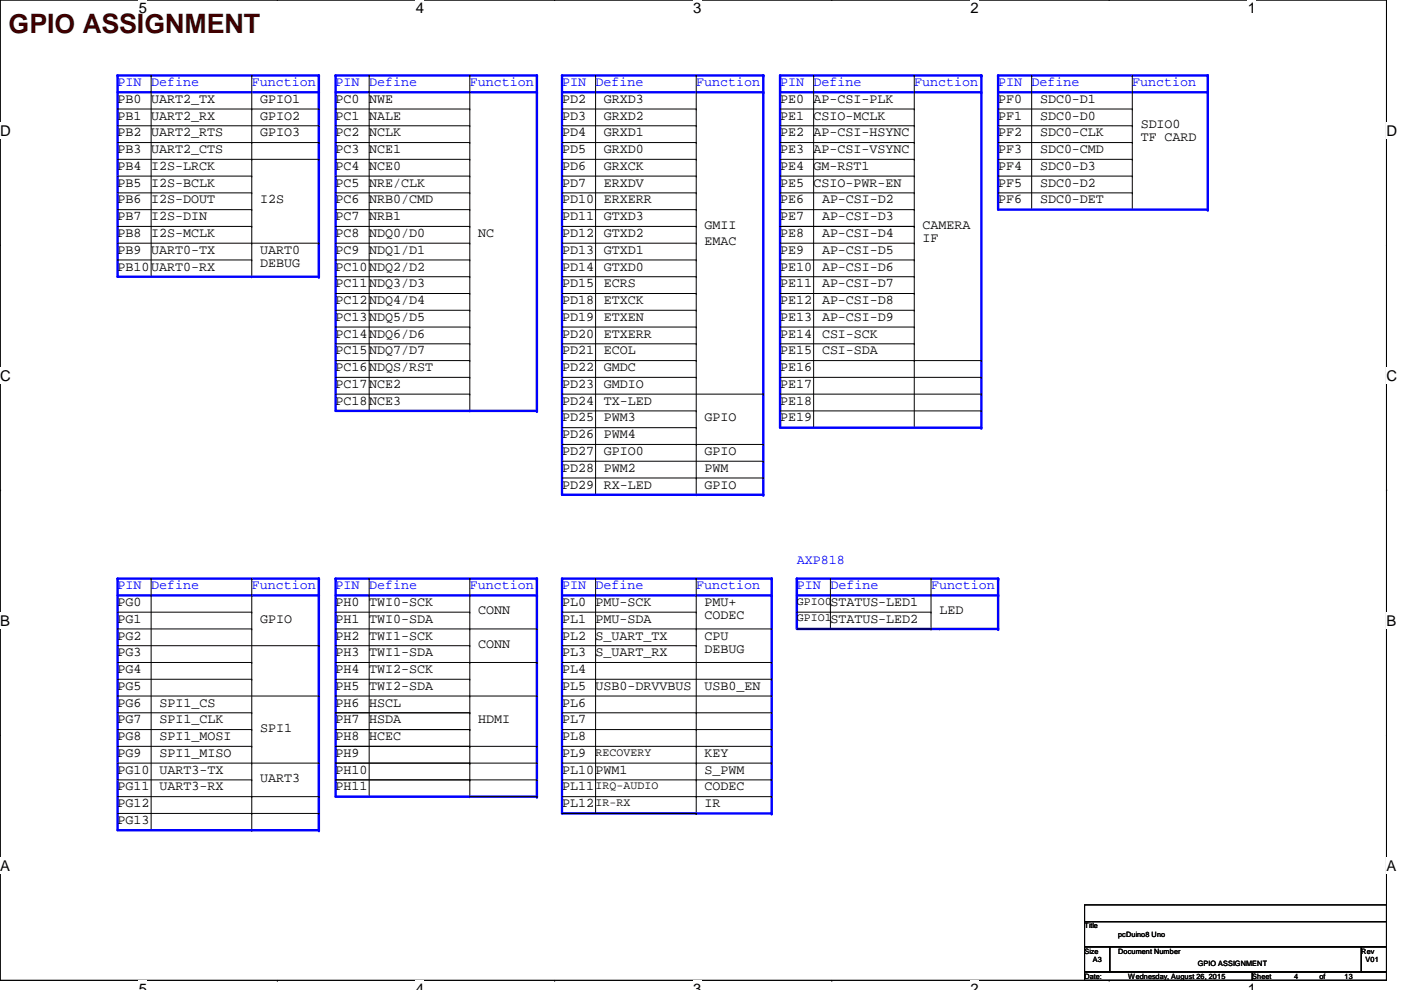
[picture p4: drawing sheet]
<svg xmlns="http://www.w3.org/2000/svg" width="297mm" height="210mm" viewBox="0 0 297 210" stroke-linecap="round" stroke-linejoin="round" font-family="sans-serif">
<path d="M0 0h294v207.9h-294z" fill="none" stroke="#000" stroke-width=".21"/>
<g fill="#fff">
<path d="M29.4 0h1.8v3.5h-1.8z"/>
<path d="M29.4 207.9h1.8v2h-1.8z"/>
</g>
<path d="M58.8 0h.1M58.8 207.9h.1" fill="none" stroke="#000" stroke-width=".21"/>
<g fill="#fff">
<path d="M88.2 0h1.7v3.5h-1.7z"/>
<path d="M88.2 207.9h1.7v2h-1.7z"/>
</g>
<path d="M117.6 0h.1M117.6 207.9h.1" fill="none" stroke="#000" stroke-width=".21"/>
<g fill="#fff">
<path d="M147 0h1.7v3.5h-1.7z"/>
<path d="M147 207.9h1.7v2h-1.7z"/>
</g>
<path d="M176.4 0h.1M176.4 207.9h.1" fill="none" stroke="#000" stroke-width=".21"/>
<g fill="#fff">
<path d="M205.7 0h1.8v3.5h-1.8z"/>
<path d="M205.7 207.9h1.8v2h-1.8z"/>
</g>
<path d="M235.2 0h.1M235.2 207.9h.1" fill="none" stroke="#000" stroke-width=".21"/>
<g fill="#fff">
<path d="M264.5 0h1.8v3.5h-1.8z"/>
<path d="M264.5 207.9h1.8v2h-1.8z"/>
<path d="M0 26h2.3v3.4h-2.3z"/>
<path d="M294 26h2.2v3.4h-2.2z"/>
<path d="M0 77.9h2.3v3.5h-2.3z"/>
<path d="M294 77.9h2.2v3.5h-2.2z"/>
</g>
<path d="M0 51.9h.1M294 51.9h.1" fill="none" stroke="#000" stroke-width=".21"/>
<g fill="#fff">
<path d="M0 129.9h2.1v3.4h-2.1z"/>
<path d="M294 129.9h2v3.4h-2z"/>
</g>
<path d="M0 103.9h.1M294 103.9h.1" fill="none" stroke="#000" stroke-width=".21"/>
<g fill="#fff">
<path d="M0 181.8h2.1v3.5h-2.1z"/>
<path d="M294 181.8h2v3.5h-2z"/>
</g>
<path d="M0 155.9h.1M294 155.9h.1" fill="none" stroke="#000" stroke-width=".21"/>
<path d="M165.4 16h42.7" fill="none" stroke="#00f" stroke-width=".51"/>
<circle cx="208.1" cy="16" r=".25" fill="#00f"/>
<path d="M165.4 16v74.7" fill="none" stroke="#00f" stroke-width=".51"/>
<circle cx="165.4" cy="16" r=".25" fill="#00f"/>
<path d="M165.4 19.6h42.7" fill="none" stroke="#00f" stroke-width=".51"/>
<circle cx="208.1" cy="19.6" r=".25" fill="#00f"/>
<path d="M208.1 16v74.7" fill="none" stroke="#00f" stroke-width=".51"/>
<circle cx="208.1" cy="16" r=".25" fill="#00f"/>
<g fill="none" stroke="#000" stroke-width=".21">
<path d="M172.5 16h.1M172.5 16v74.7M193.8 16h.1M193.8 16v74.7M165.4 30.2h28.4M165.4 33.8h28.4M165.4 37.3h28.4M193.8 30.2h.1M193.8 33.8h.1M193.8 37.3h.1M165.4 40.9h28.4M165.4 44.4h28.4"/>
<path d="M165.4 48h28.4M165.4 51.6h28.4M165.4 55.1h28.4M165.4 58.7h28.4M193.8 40.9h.1M193.8 44.4h.1M193.8 48h.1M193.8 51.6h.1M193.8 55.1h.1M193.8 58.7h.1M165.4 62.2h28.4M165.4 65.8h28.4"/>
<path d="M165.4 69.3h28.4M165.4 72.9h28.4M165.4 76.5h28.4M193.8 62.2h.1M193.8 65.8h.1M193.8 69.3h.1M193.8 72.9h.1M193.8 76.5h.1"/>
</g>
<path d="M165.4 90.7h42.7" fill="none" stroke="#00f" stroke-width=".51"/>
<circle cx="208.1" cy="90.7" r=".25" fill="#00f"/>
<path d="M211.6 16h44.5" fill="none" stroke="#00f" stroke-width=".51"/>
<circle cx="256.1" cy="16" r=".25" fill="#00f"/>
<path d="M211.6 16v28.4" fill="none" stroke="#00f" stroke-width=".51"/>
<circle cx="211.6" cy="16" r=".25" fill="#00f"/>
<path d="M211.6 19.6h44.5" fill="none" stroke="#00f" stroke-width=".51"/>
<circle cx="256.1" cy="19.6" r=".25" fill="#00f"/>
<path d="M256.1 16v28.4" fill="none" stroke="#00f" stroke-width=".51"/>
<circle cx="256.1" cy="16" r=".25" fill="#00f"/>
<g fill="none" stroke="#000" stroke-width=".21">
<path d="M218.7 16h.1M218.7 16v28.4M240.1 16h.1M240.1 16v28.4M211.6 23.1h28.5M211.6 26.7h28.5M211.6 30.2h28.5M211.6 33.8h28.5M240.1 23.1h.1M240.1 26.7h.1M240.1 30.2h.1M240.1 33.8h.1"/>
<path d="M211.6 40.9h28.5M240.1 40.9h.1"/>
</g>
<path d="M211.6 44.4h44.5" fill="none" stroke="#00f" stroke-width=".51"/>
<circle cx="256.1" cy="44.4" r=".25" fill="#00f"/>
<path d="M24.9 122.7h42.7" fill="none" stroke="#00f" stroke-width=".51"/>
<circle cx="67.6" cy="122.7" r=".25" fill="#00f"/>
<path d="M24.9 122.7v53.3" fill="none" stroke="#00f" stroke-width=".51"/>
<circle cx="24.9" cy="122.7" r=".25" fill="#00f"/>
<path d="M24.9 126.2h42.7" fill="none" stroke="#00f" stroke-width=".51"/>
<circle cx="67.6" cy="126.2" r=".25" fill="#00f"/>
<path d="M67.6 122.7v53.3" fill="none" stroke="#00f" stroke-width=".51"/>
<circle cx="67.6" cy="122.7" r=".25" fill="#00f"/>
<g fill="none" stroke="#000" stroke-width=".21">
<path d="M24.9 129.8h28.5M24.9 133.3h28.5M24.9 136.9h42.7M32 122.7h.1M32 122.7v53.3M53.4 122.7h.1M53.4 129.8h.1M53.4 133.3h.1M53.4 122.7v53.3M67.6 136.9h.1M24.9 140.5h28.5M24.9 144h28.5"/>
<path d="M24.9 147.6h42.7M24.9 151.1h28.5M24.9 154.7h28.5M24.9 158.2h28.5M53.4 140.5h.1M53.4 144h.1M53.4 151.1h.1M53.4 154.7h.1M53.4 158.2h.1M67.6 147.6h.1M24.9 161.8h28.5M24.9 165.4h28.5"/>
<path d="M24.9 168.9h28.5M24.9 172.5h28.5M24.9 176h28.5M53.4 161.8h.1M53.4 165.4h.1M53.4 168.9h.1M53.4 172.5h.1M53.4 176h.1"/>
</g>
<path d="M24.9 176h42.7" fill="none" stroke="#00f" stroke-width=".51"/>
<circle cx="67.6" cy="176" r=".25" fill="#00f"/>
<path d="M71.2 122.7h42.6" fill="none" stroke="#00f" stroke-width=".51"/>
<circle cx="113.8" cy="122.7" r=".25" fill="#00f"/>
<path d="M71.2 122.7v46.2" fill="none" stroke="#00f" stroke-width=".51"/>
<circle cx="71.2" cy="122.7" r=".25" fill="#00f"/>
<path d="M71.2 126.2h42.6" fill="none" stroke="#00f" stroke-width=".51"/>
<circle cx="113.8" cy="126.2" r=".25" fill="#00f"/>
<path d="M113.8 122.7v46.2" fill="none" stroke="#00f" stroke-width=".51"/>
<circle cx="113.8" cy="122.7" r=".25" fill="#00f"/>
<g fill="none" stroke="#000" stroke-width=".21">
<path d="M71.2 129.8h28.4M71.2 136.9h28.4M78.3 122.7h.1M78.3 122.7v46.2M99.6 122.7h.1M99.6 129.8h.1M99.6 136.9h.1M99.6 122.7v46.2M71.2 140.5h28.4M71.2 144h28.4M71.2 147.6h28.4M71.2 151.1h28.4"/>
<path d="M99.6 140.5h.1M99.6 144h.1M99.6 147.6h.1M99.6 151.1h.1M71.2 168.9h28.4M99.6 168.9h.1"/>
</g>
<path d="M71.2 168.9h42.6" fill="none" stroke="#00f" stroke-width=".51"/>
<circle cx="113.8" cy="168.9" r=".25" fill="#00f"/>
<path d="M119.2 122.7h44.4" fill="none" stroke="#00f" stroke-width=".51"/>
<circle cx="163.6" cy="122.7" r=".25" fill="#00f"/>
<path d="M119.2 122.7v49.8" fill="none" stroke="#00f" stroke-width=".51"/>
<circle cx="119.2" cy="122.7" r=".25" fill="#00f"/>
<path d="M119.2 126.2h44.4" fill="none" stroke="#00f" stroke-width=".51"/>
<circle cx="163.6" cy="126.2" r=".25" fill="#00f"/>
<path d="M163.6 122.7v49.8" fill="none" stroke="#00f" stroke-width=".51"/>
<circle cx="163.6" cy="122.7" r=".25" fill="#00f"/>
<g fill="none" stroke="#000" stroke-width=".21">
<path d="M119.2 129.8h28.4M119.2 133.3h28.4M119.2 136.9h28.4M126.3 122.7h.1M126.3 122.7v49.8M147.6 122.7h.1M147.6 129.8h.1M147.6 133.3h.1M147.6 136.9h.1M147.6 122.7v49.8M119.2 140.5h44.4M119.2 144h44.4"/>
<path d="M119.2 147.6h44.4M119.2 151.1h28.4M147.6 151.1h.1M163.6 140.5h.1M163.6 144h.1M163.6 147.6h.1"/>
</g>
<path d="M119.2 172.5h44.4" fill="none" stroke="#00f" stroke-width=".51"/>
<circle cx="163.6" cy="172.5" r=".25" fill="#00f"/>
<path d="M119.2 154.7h28.4M147.6 154.7h.1" fill="none" stroke="#000" stroke-width=".21"/>
<path d="M24.9 16h42.7" fill="none" stroke="#00f" stroke-width=".51"/>
<circle cx="67.6" cy="16" r=".25" fill="#00f"/>
<path d="M24.9 16v42.7" fill="none" stroke="#00f" stroke-width=".51"/>
<circle cx="24.9" cy="16" r=".25" fill="#00f"/>
<path d="M24.9 19.6h42.7" fill="none" stroke="#00f" stroke-width=".51"/>
<circle cx="67.6" cy="19.6" r=".25" fill="#00f"/>
<path d="M67.6 16v42.7" fill="none" stroke="#00f" stroke-width=".51"/>
<circle cx="67.6" cy="16" r=".25" fill="#00f"/>
<g fill="none" stroke="#000" stroke-width=".21">
<path d="M32 16h.1M32 16v42.7M53.4 16h.1M53.4 16v42.7M24.9 23.1h28.5M24.9 26.7h42.7M24.9 30.2h28.5M24.9 33.8h28.5M24.9 37.3h28.5M53.4 23.1h.1M53.4 30.2h.1M53.4 33.8h.1"/>
<path d="M53.4 37.3h.1M67.6 26.7h.1M24.9 40.9h28.5M24.9 44.4h28.5M24.9 48h28.5M24.9 51.6h28.5M24.9 55.1h28.5M24.9 58.7h28.5M53.4 40.9h.1M53.4 44.4h.1M53.4 48h.1M53.4 51.6h.1"/>
<path d="M53.4 55.1h.1M53.4 58.7h.1"/>
</g>
<path d="M24.9 58.7h42.7" fill="none" stroke="#00f" stroke-width=".51"/>
<circle cx="67.6" cy="58.7" r=".25" fill="#00f"/>
<g fill="none" stroke="#000" stroke-width=".21">
<path d="M53.4 51.6h14.2M67.6 51.6h.1M165.4 80h42.7M208.1 80h.1M147.6 133.3h16M163.6 133.3h.1M99.6 158.2h14.2M99.6 147.6h14.2M99.6 140.5h14.2M113.8 158.2h.1M113.8 147.6h.1M113.8 140.5h.1"/>
<path d="M119.2 158.2h28.4M147.6 158.2h.1M147.6 154.7h16M163.6 154.7h.1M99.6 168.9h14.2M113.8 168.9h.1M119.2 172.5h28.4M147.6 172.5h.1"/>
</g>
<path d="M168.9 122.7h42.7" fill="none" stroke="#00f" stroke-width=".51"/>
<circle cx="211.6" cy="122.7" r=".25" fill="#00f"/>
<path d="M168.9 122.7v10.6" fill="none" stroke="#00f" stroke-width=".51"/>
<circle cx="168.9" cy="122.7" r=".25" fill="#00f"/>
<path d="M168.9 126.2h42.7" fill="none" stroke="#00f" stroke-width=".51"/>
<circle cx="211.6" cy="126.2" r=".25" fill="#00f"/>
<path d="M170.7 133.3h28.5M199.2 133.3h.1" fill="none" stroke="#000" stroke-width=".21"/>
<path d="M211.6 122.7v10.6" fill="none" stroke="#00f" stroke-width=".51"/>
<circle cx="211.6" cy="122.7" r=".25" fill="#00f"/>
<path d="M168.9 133.3h28.5M176.1 122.7h.1M176.1 122.7v10.6M197.4 122.7h.1M197.4 133.3h.1M197.4 122.7v10.6" fill="none" stroke="#000" stroke-width=".21"/>
<path d="M168.9 133.3h42.7" fill="none" stroke="#00f" stroke-width=".51"/>
<circle cx="211.6" cy="133.3" r=".25" fill="#00f"/>
<path d="M53.4 33.8h14.2M67.6 33.8h.1M168.9 133.3h28.5M197.4 133.3h.1M53.4 161.8h14.2M67.6 161.8h.1M71.2 165.4h28.4M99.6 165.4h.1" fill="none" stroke="#000" stroke-width=".21"/>
<path d="M71.2 16h42.6" fill="none" stroke="#00f" stroke-width=".51"/>
<circle cx="113.8" cy="16" r=".25" fill="#00f"/>
<path d="M71.2 16v71.1" fill="none" stroke="#00f" stroke-width=".51"/>
<circle cx="71.2" cy="16" r=".25" fill="#00f"/>
<path d="M71.2 19.6h42.6" fill="none" stroke="#00f" stroke-width=".51"/>
<circle cx="113.8" cy="19.6" r=".25" fill="#00f"/>
<path d="M113.8 16v71.1" fill="none" stroke="#00f" stroke-width=".51"/>
<circle cx="113.8" cy="16" r=".25" fill="#00f"/>
<g fill="none" stroke="#000" stroke-width=".21">
<path d="M78.3 16h.1M78.3 16v71.1M99.6 16h.1M99.6 16v71.1M71.2 23.1h28.4M71.2 26.7h28.4M71.2 30.2h28.4M71.2 33.8h28.4M71.2 37.3h28.4M99.6 23.1h.1M99.6 26.7h.1M99.6 30.2h.1"/>
<path d="M99.6 33.8h.1M99.6 37.3h.1M71.2 40.9h28.4M71.2 44.4h28.4M71.2 48h28.4M71.2 51.6h28.4M71.2 55.1h28.4M71.2 58.7h28.4M99.6 40.9h.1M99.6 44.4h.1M99.6 48h.1M99.6 51.6h.1"/>
<path d="M99.6 55.1h.1M99.6 58.7h.1M71.2 62.2h28.4M71.2 65.8h28.4M71.2 69.3h28.4M71.2 72.9h28.4M71.2 76.5h28.4M99.6 62.2h.1M99.6 65.8h.1M99.6 69.3h.1M99.6 72.9h.1M99.6 76.5h.1"/>
<path d="M71.2 80h28.4M71.2 83.6h28.4M71.2 87.1h28.4M99.6 80h.1M99.6 83.6h.1M99.6 87.1h.1"/>
</g>
<path d="M71.2 87.1h42.6" fill="none" stroke="#00f" stroke-width=".51"/>
<circle cx="113.8" cy="87.1" r=".25" fill="#00f"/>
<path d="M119.2 16h42.6" fill="none" stroke="#00f" stroke-width=".51"/>
<circle cx="161.8" cy="16" r=".25" fill="#00f"/>
<path d="M119.2 16v88.9" fill="none" stroke="#00f" stroke-width=".51"/>
<circle cx="119.2" cy="16" r=".25" fill="#00f"/>
<path d="M119.2 19.6h42.6" fill="none" stroke="#00f" stroke-width=".51"/>
<circle cx="161.8" cy="19.6" r=".25" fill="#00f"/>
<path d="M161.8 16v88.9" fill="none" stroke="#00f" stroke-width=".51"/>
<circle cx="161.8" cy="16" r=".25" fill="#00f"/>
<g fill="none" stroke="#000" stroke-width=".21">
<path d="M126.3 16h.1M126.3 16v88.9M147.6 16h.1M147.6 16v88.9M119.2 23.1h28.4M119.2 26.7h28.4M119.2 30.2h28.4M119.2 33.8h28.4M119.2 37.3h28.4M147.6 23.1h.1M147.6 26.7h.1M147.6 30.2h.1"/>
<path d="M147.6 33.8h.1M147.6 37.3h.1M119.2 40.9h28.4M119.2 44.4h28.4M119.2 48h28.4M119.2 51.6h28.4M119.2 55.1h28.4M119.2 58.7h28.4M147.6 40.9h.1M147.6 44.4h.1M147.6 48h.1M147.6 51.6h.1"/>
<path d="M147.6 55.1h.1M147.6 58.7h.1M119.2 62.2h28.4M119.2 65.8h28.4M119.2 69.3h28.4M119.2 72.9h28.4M119.2 76.5h28.4M147.6 62.2h.1M147.6 65.8h.1M147.6 69.3h.1M147.6 72.9h.1M147.6 76.5h.1"/>
<path d="M119.2 80h28.4M119.2 83.6h42.6M119.2 87.1h28.4M119.2 90.7h28.4M119.2 94.2h28.4M119.2 97.8h42.6M147.6 80h.1M147.6 87.1h.1M147.6 90.7h.1M147.6 94.2h.1M161.8 83.6h.1M161.8 97.8h.1"/>
<path d="M119.2 101.3h28.4M119.2 104.9h28.4M147.6 101.3h.1M147.6 104.9h.1"/>
</g>
<path d="M119.2 104.9h42.6" fill="none" stroke="#00f" stroke-width=".51"/>
<circle cx="161.8" cy="104.9" r=".25" fill="#00f"/>
<g fill="none" stroke="#000" stroke-width=".21">
<path d="M53.4 30.2h14.2M53.4 23.1h14.2M67.6 30.2h.1M67.6 23.1h.1M165.4 23.1h28.4M165.4 26.7h28.4M193.8 23.1h.1M193.8 26.7h.1M211.6 37.3h28.5M240.1 37.3h.1M165.4 48h28.4M193.8 48h.1"/>
<path d="M193.8 76.5h14.3M208.1 76.5h.1M147.6 94.2h14.2M161.8 94.2h.1M165.4 87.1h42.7M165.4 83.6h42.7M208.1 87.1h.1M208.1 83.6h.1M147.6 101.3h14.2M161.8 101.3h.1M71.2 133.3h42.6M99.6 133.3h.1"/>
<path d="M113.8 133.3h.1M168.9 129.8h28.5M176.1 129.8h.1M197.4 129.8h.1M71.2 154.7h28.4M71.2 158.2h28.4M99.6 154.7h.1M99.6 158.2h.1M147.6 158.2h16M147.6 151.1h16M163.6 151.1h.1M163.6 158.2h.1"/>
<path d="M53.4 172.5h14.2M53.4 168.9h14.2M67.6 172.5h.1M67.6 168.9h.1M71.2 161.8h42.6M99.6 161.8h.1M99.6 165.4h14.2M113.8 161.8h.1M113.8 165.4h.1M119.2 161.8h44.4M119.2 165.4h44.4M119.2 168.9h44.4"/>
<path d="M147.6 161.8h.1M147.6 165.4h.1M147.6 168.9h.1M163.6 168.9h.1M163.6 161.8h.1M163.6 165.4h.1M230 191.9h64v3.5h-64zM230 195.4h64v5.3h-64zM230 200.7h5.3v5.4h-5.3zM230 206.1h35.5v1.8h-35.5zM235.3 200.7h53.3v5.4h-53.3zM265.5 206.1h28.5v1.8h-28.5z"/>
<path d="M288.6 200.7h5.4v5.4h-5.4z"/>
</g>
<text font-size="5.7" fill="#400000" x="1.8" y="7.1">GPIO ASSIGNMENT</text>
<g font-size="3.1">
<text x="29.4" y="2.8">5</text>
<text x="88.2" y="2.8">4</text>
<text x="147" y="2.8">3</text>
<text x="205.7" y="2.8">2</text>
<text x="264.5" y="2.8">1</text>
<text x="0" y="28.7">D</text>
<text x="294" y="28.7">D</text>
<text x="0" y="80.7">C</text>
<text x="294" y="80.7">C</text>
<text x="0" y="132.7">B</text>
<text x="294" y="132.7">B</text>
<text x="0" y="184.6">A</text>
<text x="294" y="184.6">A</text>
<text x="29.4" y="210.7">5</text>
<text x="88.2" y="210.7">4</text>
<text x="147" y="210.7">3</text>
<text x="205.7" y="210.7">2</text>
<text x="264.5" y="210.7">1</text>
</g>
<g font-size="2.8" fill="#00f">
<text x="24.9" y="18.2">PIN</text>
<text x="32" y="18.2">Define</text>
<text x="53.4" y="18.2">Function</text>
<text x="71.2" y="18.2">PIN</text>
<text x="78.3" y="18.2">Define</text>
<text x="99.6" y="18.2">Function</text>
<text x="119.2" y="18.2">PIN</text>
<text x="126.3" y="18.2">Define</text>
<text x="147.6" y="18.2">Function</text>
<text x="165.4" y="18.2">PIN</text>
<text x="172.5" y="18.2">Define</text>
<text x="193.8" y="18.2">Function</text>
<text x="211.6" y="18.2">PIN</text>
<text x="218.7" y="18.2">Define</text>
<text x="240.1" y="18.2">Function</text>
<text x="168.9" y="119.6">AXP818</text>
<text x="24.9" y="124.9">PIN</text>
<text x="32" y="124.9">Define</text>
<text x="53.4" y="124.9">Function</text>
<text x="71.2" y="124.9">PIN</text>
<text x="78.3" y="124.9">Define</text>
<text x="99.6" y="124.9">Function</text>
<text x="119.2" y="124.9">PIN</text>
<text x="126.3" y="124.9">Define</text>
<text x="147.6" y="124.9">Function</text>
<text x="168.9" y="124.9">PIN</text>
<text x="176.1" y="124.9">Define</text>
<text x="197.4" y="124.9">Function</text>
</g>
<g font-size="2.8">
<text x="24.9" y="21.8">PB0</text>
<text x="32" y="21.8">UART2_TX</text>
<text x="55.2" y="21.8">GPIO1</text>
<text x="71.2" y="21.8">PC0</text>
<text x="78.3" y="21.8">NWE</text>
<text x="119.2" y="21.8">PD2</text>
<text x="128.1" y="21.8">GRXD3</text>
<text x="165.4" y="21.8">PE0</text>
<text x="172.5" y="21.8">AP-CSI-PLK</text>
<text x="211.6" y="21.8">PF0</text>
<text x="220.5" y="21.8">SDC0-D1</text>
<text x="24.9" y="25.4">PB1</text>
<text x="24.9" y="28.9">PB2</text>
<text x="32" y="25.4">UART2_RX</text>
<text x="32" y="28.9">UART2_RTS</text>
<text x="55.2" y="25.4">GPIO2</text>
<text x="55.2" y="28.9">GPIO3</text>
<text x="71.2" y="25.4">PC1</text>
<text x="71.2" y="28.9">PC2</text>
<text x="78.3" y="25.4">NALE</text>
<text x="78.3" y="28.9">NCLK</text>
<text x="119.2" y="25.4">PD3</text>
<text x="119.2" y="28.9">PD4</text>
<text x="128.1" y="25.4">GRXD2</text>
<text x="128.1" y="28.9">GRXD1</text>
<text x="165.4" y="25.4">PE1</text>
<text x="165.4" y="28.9">PE2</text>
<text x="172.5" y="28.9">AP-CSI-HSYNC</text>
<text x="172.5" y="25.4">CSIO-MCLK</text>
<text x="211.6" y="25.4">PF1</text>
<text x="211.6" y="28.9">PF2</text>
<text x="220.5" y="25.4">SDC0-D0</text>
<text x="220.5" y="28.9">SDC0-CLK</text>
<text x="241.8" y="27.1">SDIO0</text>
<text x="241.8" y="30">TF CARD</text>
<text x="24.9" y="32.5">PB3</text>
<text x="32" y="32.5">UART2_CTS</text>
<text x="71.2" y="32.5">PC3</text>
<text x="78.3" y="32.5">NCE1</text>
<text x="119.2" y="32.5">PD5</text>
<text x="128.1" y="32.5">GRXD0</text>
<text x="165.4" y="32.5">PE3</text>
<text x="172.5" y="32.5">AP-CSI-VSYNC</text>
<text x="211.6" y="32.5">PF3</text>
<text x="220.5" y="32.5">SDC0-CMD</text>
<text x="24.9" y="36">PB4</text>
<text x="24.9" y="39.6">PB5</text>
<text x="32" y="36">I2S-LRCK</text>
<text x="32" y="39.6">I2S-BCLK</text>
<text x="71.2" y="36">PC4</text>
<text x="71.2" y="39.6">PC5</text>
<text x="78.3" y="36">NCE0</text>
<text x="78.3" y="39.6">NRE/CLK</text>
<text x="119.2" y="36">PD6</text>
<text x="119.2" y="39.6">PD7</text>
<text x="128.1" y="36">GRXCK</text>
<text x="128.1" y="39.6">ERXDV</text>
<text x="165.4" y="36">PE4</text>
<text x="165.4" y="39.6">PE5</text>
<text x="172.5" y="36">GM-RST1</text>
<text x="172.5" y="39.6">CSIO-PWR-EN</text>
<text x="211.6" y="36">PF4</text>
<text x="211.6" y="39.6">PF5</text>
<text x="220.5" y="39.6">SDC0-D2</text>
<text x="220.5" y="36">SDC0-D3</text>
<text x="24.9" y="43.1">PB6</text>
<text x="24.9" y="46.7">PB7</text>
<text x="32" y="43.1">I2S-DOUT</text>
<text x="32" y="46.7">I2S-DIN</text>
<text x="55.2" y="43.1">I2S</text>
<text x="71.2" y="43.1">PC6</text>
<text x="71.2" y="46.7">PC7</text>
<text x="78.3" y="43.1">NRB0/CMD</text>
<text x="78.3" y="46.7">NRB1</text>
<text x="119.2" y="43.1">PD10</text>
<text x="119.2" y="46.7">PD11</text>
<text x="128.1" y="43.1">ERXERR</text>
<text x="128.1" y="46.7">GTXD3</text>
<text x="165.4" y="43.1">PE6</text>
<text x="165.4" y="46.7">PE7</text>
<text x="174.3" y="43.1">AP-CSI-D2</text>
<text x="174.3" y="46.7">AP-CSI-D3</text>
<text x="211.6" y="43.1">PF6</text>
<text x="220.5" y="43.1">SDC0-DET</text>
<text x="24.9" y="50.2">PB8</text>
<text x="24.9" y="53.8">PB9</text>
<text x="32" y="50.2">I2S-MCLK</text>
<text x="32" y="53.8">UART0-TX</text>
<text x="55.2" y="53.8">UART0</text>
<text x="71.2" y="50.2">PC8</text>
<text x="71.2" y="53.8">PC9</text>
<text x="78.3" y="53.8">NDQ1/D1</text>
<text x="78.3" y="50.2">NDQ0/D0</text>
<text x="101.4" y="50.2">NC</text>
<text x="119.2" y="50.2">PD12</text>
<text x="119.2" y="53.8">PD13</text>
<text x="128.1" y="50.2">GTXD2</text>
<text x="128.1" y="53.8">GTXD1</text>
<text x="149.4" y="48.5">GMII</text>
<text x="149.4" y="52">EMAC</text>
<text x="165.4" y="50.2">PE8</text>
<text x="165.4" y="53.8">PE9</text>
<text x="174.3" y="50.2">AP-CSI-D4</text>
<text x="174.3" y="53.8">AP-CSI-D5</text>
<text x="195.6" y="48.5">CAMERA</text>
<text x="195.6" y="51.3">IF</text>
<text x="24.9" y="57.4">PB10</text>
<text x="32" y="57.4">UART0-RX</text>
<text x="55.2" y="56.6">DEBUG</text>
<text x="71.2" y="57.4">PC10</text>
<text x="78.3" y="57.4">NDQ2/D2</text>
<text x="119.2" y="57.4">PD14</text>
<text x="128.1" y="57.4">GTXD0</text>
<text x="165.4" y="57.4">PE10</text>
<text x="174.3" y="57.4">AP-CSI-D6</text>
<text x="71.2" y="60.9">PC11</text>
<text x="71.2" y="64.5">PC12</text>
<text x="78.3" y="60.9">NDQ3/D3</text>
<text x="78.3" y="64.5">NDQ4/D4</text>
<text x="119.2" y="60.9">PD15</text>
<text x="119.2" y="64.5">PD18</text>
<text x="128.1" y="60.9">ECRS</text>
<text x="128.1" y="64.5">ETXCK</text>
<text x="165.4" y="60.9">PE11</text>
<text x="165.4" y="64.5">PE12</text>
<text x="174.3" y="60.9">AP-CSI-D7</text>
<text x="174.3" y="64.5">AP-CSI-D8</text>
<text x="71.2" y="68">PC13</text>
<text x="71.2" y="71.6">PC14</text>
<text x="78.3" y="68">NDQ5/D5</text>
<text x="78.3" y="71.6">NDQ6/D6</text>
<text x="119.2" y="68">PD19</text>
<text x="119.2" y="71.6">PD20</text>
<text x="128.1" y="68">ETXEN</text>
<text x="128.1" y="71.6">ETXERR</text>
<text x="165.4" y="68">PE13</text>
<text x="165.4" y="71.6">PE14</text>
<text x="174.3" y="68">AP-CSI-D9</text>
<text x="174.3" y="71.6">CSI-SCK</text>
<text x="71.2" y="75.1">PC15</text>
<text x="78.3" y="75.1">NDQ7/D7</text>
<text x="119.2" y="75.1">PD21</text>
<text x="128.1" y="75.1">ECOL</text>
<text x="165.4" y="75.1">PE15</text>
<text x="174.3" y="75.1">CSI-SDA</text>
<text x="71.2" y="78.7">PC16</text>
<text x="71.2" y="82.3">PC17</text>
<text x="78.3" y="78.7">NDQS/RST</text>
<text x="78.3" y="82.3">NCE2</text>
<text x="119.2" y="78.7">PD22</text>
<text x="119.2" y="82.3">PD23</text>
<text x="128.1" y="78.7">GMDC</text>
<text x="128.1" y="82.3">GMDIO</text>
<text x="165.4" y="82.3">PE17</text>
<text x="165.4" y="78.7">PE16</text>
<text x="71.2" y="85.8">PC18</text>
<text x="78.3" y="85.8">NCE3</text>
<text x="119.2" y="85.8">PD24</text>
<text x="119.2" y="89.4">PD25</text>
<text x="128.1" y="85.8">TX-LED</text>
<text x="128.1" y="89.4">PWM3</text>
<text x="149.4" y="89.4">GPIO</text>
<text x="165.4" y="85.8">PE18</text>
<text x="165.4" y="89.4">PE19</text>
<text x="119.2" y="92.9">PD26</text>
<text x="128.1" y="92.9">PWM4</text>
<text x="119.2" y="100">PD28</text>
<text x="119.2" y="96.5">PD27</text>
<text x="128.1" y="96.5">GPIO0</text>
<text x="128.1" y="100">PWM2</text>
<text x="149.4" y="96.5">GPIO</text>
<text x="149.4" y="100">PWM</text>
<text x="119.2" y="103.6">PD29</text>
<text x="128.1" y="103.6">RX-LED</text>
<text x="149.4" y="103.6">GPIO</text>
<text x="24.9" y="128.5">PG0</text>
<text x="71.2" y="128.5">PH0</text>
<text x="78.3" y="128.5">TWI0-SCK</text>
<text x="101.4" y="130.3">CONN</text>
<text x="119.2" y="128.5">PL0</text>
<text x="126.3" y="128.5">PMU-SCK</text>
<text x="149.4" y="128.5">PMU+</text>
<text x="149.4" y="131.3">CODEC</text>
<text x="176.1" y="128.5">STATUS-LED1</text>
<text x="199.2" y="130.3">LED</text>
<text x="24.9" y="132">PG1</text>
<text x="24.9" y="135.6">PG2</text>
<text x="55.2" y="132">GPIO</text>
<text x="71.2" y="132">PH1</text>
<text x="71.2" y="135.6">PH2</text>
<text x="78.3" y="132">TWI0-SDA</text>
<text x="78.3" y="135.6">TWI1-SCK</text>
<text x="101.4" y="137.4">CONN</text>
<text x="119.2" y="132">PL1</text>
<text x="119.2" y="135.6">PL2</text>
<text x="126.3" y="132">PMU-SDA</text>
<text x="126.3" y="135.6">S_UART_TX</text>
<text x="149.4" y="135.6">CPU</text>
<text x="176.1" y="132">STATUS-LED2</text>
<text x="24.9" y="139.1">PG3</text>
<text x="24.9" y="142.7">PG4</text>
<text x="71.2" y="139.1">PH3</text>
<text x="71.2" y="142.7">PH4</text>
<text x="78.3" y="139.1">TWI1-SDA</text>
<text x="78.3" y="142.7">TWI2-SCK</text>
<text x="119.2" y="139.1">PL3</text>
<text x="119.2" y="142.7">PL4</text>
<text x="126.3" y="139.1">S_UART_RX</text>
<text x="149.4" y="138.4">DEBUG</text>
<text x="24.9" y="146.3">PG5</text>
<text x="24.9" y="149.8">PG6</text>
<text x="33.8" y="149.8">SPI1_CS</text>
<text x="71.2" y="146.3">PH5</text>
<text x="71.2" y="149.8">PH6</text>
<text x="78.3" y="149.8">HSCL</text>
<text x="78.3" y="146.3">TWI2-SDA</text>
<text x="119.2" y="146.3">PL5</text>
<text x="119.2" y="149.8">PL6</text>
<text x="126.3" y="146.3">USB0-DRVVBUS</text>
<text x="149.4" y="146.3">USB0_EN</text>
<text x="24.9" y="153.4">PG7</text>
<text x="33.8" y="153.4">SPI1_CLK</text>
<text x="55.2" y="155.2">SPI1</text>
<text x="71.2" y="153.4">PH7</text>
<text x="78.3" y="153.4">HSDA</text>
<text x="101.4" y="153.4">HDMI</text>
<text x="119.2" y="153.4">PL7</text>
<text x="24.9" y="156.9">PG8</text>
<text x="24.9" y="160.5">PG9</text>
<text x="33.8" y="156.9">SPI1_MOSI</text>
<text x="33.8" y="160.5">SPI1_MISO</text>
<text x="71.2" y="156.9">PH8</text>
<text x="71.2" y="160.5">PH9</text>
<text x="78.3" y="156.9">HCEC</text>
<text x="119.2" y="160.5">PL9</text>
<text x="119.2" y="156.9">PL8</text>
<text x="149.4" y="160.5">KEY</text>
<text x="24.9" y="164">PG10</text>
<text x="24.9" y="167.6">PG11</text>
<text x="33.8" y="164">UART3-TX</text>
<text x="33.8" y="167.6">UART3-RX</text>
<text x="55.2" y="165.8">UART3</text>
<text x="71.2" y="167.6">PH11</text>
<text x="71.2" y="164">PH10</text>
<text x="119.2" y="164">PL10</text>
<text x="119.2" y="167.6">PL11</text>
<text x="126.3" y="164">PWM1</text>
<text x="149.4" y="167.6">CODEC</text>
<text x="149.4" y="164">S_PWM</text>
<text x="24.9" y="171.2">PG12</text>
<text x="119.2" y="171.2">PL12</text>
<text x="149.4" y="171.2">IR</text>
<text x="24.9" y="174.7">PG13</text>
</g>
<g font-size="2.5">
<text x="168.9" y="128.2">GPIO0</text>
<text x="168.9" y="131.7">GPIO1</text>
<text x="126.3" y="160.2">RECOVERY</text>
<text x="126.3" y="167.3">IRQ-AUDIO</text>
<text x="126.3" y="170.9">IR-RX</text>
</g>
<g font-size="1.6">
<text x="230" y="196.8">Title</text>
<text x="230" y="202.2">Size</text>
<text x="231.7" y="204">A3</text>
<text x="237.1" y="202.2">Document Number</text>
<text x="237.1" y="198.6">pcDuino8 Uno</text>
<text x="288.6" y="202.2">Rev</text>
<text x="289.5" y="204">V01</text>
<text x="230" y="207.5">Date:</text>
<text x="239.2" y="207.5">Wednesday, August 26, 2015</text>
<text x="254" y="204.9">GPIO ASSIGNMENT</text>
<text x="265.5" y="207.5">Sheet</text>
<text x="274.4" y="207.5">4</text>
<text x="279.7" y="207.5">of</text>
<text x="285.1" y="207.5">13</text>
</g>
</svg>
